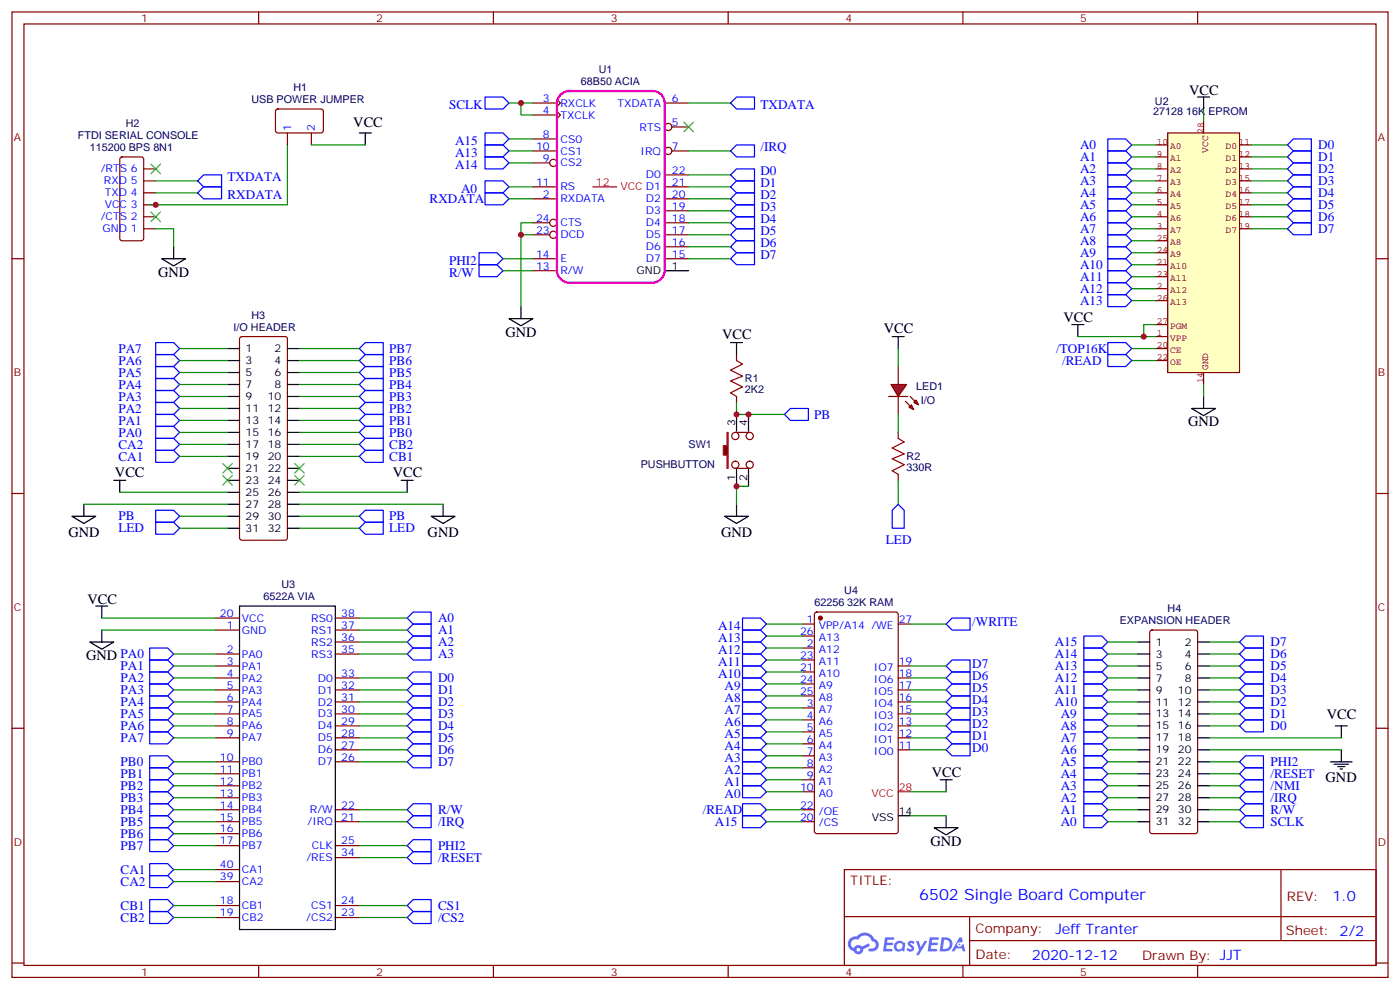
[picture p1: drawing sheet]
<svg xmlns="http://www.w3.org/2000/svg" width="412mm" height="292mm" viewBox="0 0 412 292" stroke-linecap="round" stroke-linejoin="round" font-family="sans-serif">
<g fill="none" stroke="#870000" stroke-width=".35">
<path d="M3.5 3.5h405.4v284.4h-405.4zM7.1 7.1h398.2v277.2h-398.2zM76.2 3.5v3.6M145.3 3.5v3.6M214.5 3.5v3.6M283.6 3.5v3.6M352.8 3.5v3.6M3.5 76.2h3.6M405.3 76.2h3.6M3.5 145.3h3.6M405.3 145.3h3.6M3.5 214.5h3.6"/>
<path d="M405.3 214.5h3.6M248.7 256.1h156.6v28.2h-156.6zM377.3 256.1v20.9M248.7 270h156.5M285.6 277h119.6M285.6 270v14.1M3.5 283.6h3.6M76.2 284.3v3.6M145.3 284.3v3.6M214.5 284.3v3.6M283.6 284.3v3.6M352.8 284.3v3.6"/>
<path d="M405.3 283.6h3.6"/>
</g>
<g fill="#5487ff">
<path d="M267.7 277.3a1.22 1.22 0 0 1 1.7 .3l-.4 .5a.47 .47 0 0 0-.3-.4 .47 .47 0 0 0-.5 .2l.1 .3a1.14 1.14 0 0 1 .8 1.7 1.14 1.14 0 0 1-1.9 0l-.2-.2 .5-.5 .7 .4a.29 .29 0 0 0 .3-.3 .29 .29 0 0 0-.2-.3 1.04 1.04 0 0 1-.6-1.7z"/>
<path d="M260.7 276h2.4l.3 .2-.2 .5-1.8 .1-.1 .8h1.5l.3 .4-.3 .4h-1.6l-.2 1.1h1.7l.2 .3-.2 .3-2.6 .1z"/>
<path d="M273.8 276h2.4l.3 .2-.1 .5-1.8 .1-.2 .8h1.6l.3 .4-.4 .4h-1.6l-.1 1.1h1.7l.2 .3-.2 .3-2.6 .1z"/>
<path d="M282.6 276.1h.7l.3 1.2-.6 .3a.69 .69 0 0 0-1 .3 .69 .69 0 0 0 .4 1 .69 .69 0 0 0 .9-.7l.5-.2 .6 2.2h-.8l-.2-.9h-1.8l-.5 .9h-.8z"/>
<path d="M269.8 277.1h.8l.6 1.8 1.1-1.8h.9l-2.6 4.2h-.8l.9-1.5z"/>
<path d="M277.4 276.1l-.6 4.1h1.3a2.11 2.11 0 0 0 2.5-2.1 2.11 2.11 0 0 0-2.5-2zM278.1 276.8a1.39 1.39 0 0 1 1.7 1.4 1.39 1.39 0 0 1-1.8 1.3h-.3z"/>
<path d="M263.7 277.7a1.54 1.54 0 0 0-.1 2.1 1.54 1.54 0 0 0 2.2 .2l.6 .2 .3-2.3-.2-.2-.4-.1a1.49 1.49 0 0 0-2.4 .1zM264 278.7a.94 .94 0 0 1 1.8 0 .94 .94 0 0 1-1.8 0z"/>
<path d="M250.4 276.4a2.18 2.18 0 0 0 1.1 3.7 1.44 1.44 0 0 0 1.6 1 1.44 1.44 0 0 0 1.2-1.5l2-1-.5-.8-1.9 1a1.47 1.47 0 0 0-2.4 .4 1.39 1.39 0 0 1-.7-1.9 1.39 1.39 0 0 1 2-.5 2.12 2.12 0 0 1 2.2-1.3 2.12 2.12 0 0 1 1.9 1.7 1.14 1.14 0 0 1 1.1 1.4 1.14 1.14 0 0 1-1.7 .8 .43 .43 0 0 0-.5 .3 .43 .43 0 0 0 .4 .5 1.98 1.98 0 0 0 2.5-1.2 1.98 1.98 0 0 0-1.2-2.5 3.1 3.1 0 0 0-5.3-.7l-.9 .1zM252.3 279.7a.55 .55 0 0 1 1.1 0 .55 .55 0 0 1-1.1 0z"/>
<circle cx="282.6" cy="278.1" r=".26"/>
</g>
<path d="M344 39.2h21.1v70.5h-21.1z" fill="#ffffc2" stroke="#850000" stroke-width=".35"/>
<g fill="none" stroke="#850000" stroke-width=".35">
<path d="M354.5 35.6v3.6M340.4 56.8h3.6M340.4 53.3h3.6M340.4 49.7h3.6M340.4 46.2h3.6M340.4 42.7h3.6M365.1 56.8h3.6M365.1 53.3h3.6M365.1 49.7h3.6M365.1 46.2h3.6M365.1 42.7h3.6M340.4 67.4h3.6"/>
<path d="M340.4 63.9h3.6M340.4 60.3h3.6M340.4 78h3.6M340.4 74.4h3.6M340.4 70.9h3.6M365.1 67.4h3.6M365.1 63.9h3.6M365.1 60.3h3.6M340.4 99.1h3.6M340.4 85h3.6M340.4 81.5h3.6M340.4 88.5h3.6"/>
<path d="M340.4 95.6h3.6M340.4 102.7h3.6M340.4 106.2h3.6M354.5 109.7v3.5"/>
</g>
<circle cx="241.7" cy="182" r=".53" fill="#870000" stroke="#870000" stroke-width=".35"/>
<g fill="none" stroke="#870000" stroke-width=".35">
<path d="M81.4 32.3l.4-.2 13 .1 .4 .6v5.9l-.7 .5-12.9-.1-.5-.6v-5.7zM84.7 39.2v3.5M91.7 39.2v3.5M157 30.3h7M157 33.9h7M164 29.3l1.1 1-1.1 1.1M164 32.8l1.1 1.1-1.1 1M195.8 30.3h7M197.9 37.4h4.9M35.5 46.4l.5-.2h5.6l.7 .4v23.6l-.4 .7h-5.9l-.7-.5v-23.5zM42.3 56.8h3.6M42.3 53.3h3.6"/>
<path d="M42.3 49.7h3.6M157 58.6h7M157 44.5h7M157 40.9h7M157 48h4.9M157 55h7M195.8 58.6h7M195.8 55h7M195.8 51.5h7M197.9 44.5h4.9M42.3 67.4h3.6M42.3 63.9h3.6"/>
<path d="M42.3 60.3h3.6M157 79.7h7M157 76.2h7M157 69.1h4.9M157 65.6h4.9M195.8 76.2h7M195.8 72.7h7M195.8 69.1h7M195.8 65.6h7M195.8 62.1h7M63.5 199.7h7.1M63.5 196.1h7.1"/>
<path d="M63.5 185.6h7.1M63.5 192.6h7.1M63.5 182h7.1M98.8 199.7h7M98.8 185.6h7M98.8 192.6h7M98.8 182h7M98.8 189.1h7M236.4 183.8h3.5M236.4 190.9h3.5M236.4 197.9h3.5M236.4 194.4h3.5"/>
<path d="M236.4 187.3h3.5M240.1 180.5l.5-.2h23.3l.6 .4 .1 64.1-.5 .7h-23.5l-.7-.4v-64.1zM264.6 183.8h3.5M264.6 199.7h3.5M264.6 196.1h3.5M63.5 217.3h7.1M63.5 213.8h7.1M63.5 210.3h7.1M63.5 206.7h7.1M63.5 203.2h7.1M98.8 217.3h7M98.8 213.8h7"/>
<path d="M98.8 210.3h7M98.8 206.7h7M98.8 203.2h7M236.4 208.5h3.5M236.4 212h3.5M236.4 215.5h3.5M236.4 219.1h3.5M236.4 201.4h3.5M236.4 205h3.5M264.6 217.3h3.5M264.6 213.8h3.5M264.6 210.3h3.5"/>
<path d="M264.6 206.7h3.5M264.6 203.2h3.5M63.5 238.5h7.1M63.5 224.4h7.1M63.5 227.9h7.1M63.5 231.4h7.1M63.5 234.9h7.1M98.8 220.8h7M98.8 238.5h7M98.8 224.4h7M236.4 222.6h3.5M236.4 226.1h3.5"/>
<path d="M236.4 229.7h3.5M236.4 233.2h3.5M236.4 238.5h3.5M264.6 220.8h3.5M63.5 242h7.1M63.5 245.5h7.1M63.5 249.1h7.1M63.5 259.6h7.1M63.5 256.1h7.1M98.8 242h7M98.8 249.1h7M98.8 252.6h7"/>
<path d="M236.4 242h3.5M63.5 266.7h7.1M63.5 270.2h7.1M98.8 266.7h7M98.8 270.2h7"/>
<circle cx="196.8" cy="37.4" r="1.06"/>
<circle cx="163" cy="48" r="1.06"/>
<circle cx="196.8" cy="44.4" r="1.06"/>
<circle cx="163" cy="69.1" r="1.06"/>
<circle cx="163" cy="65.6" r="1.06"/>
</g>
<path d="M105.8 39.2h3.6M107.6 39.2v3.5M47.6 76.2h7.1l-3.5 2.1zM51.2 72.7v3.5M195.8 79.7h7M149.9 93.8h7.1l-3.5 2.2zM153.5 90.3v3.5M70.6 178.5h28.2v95.3h-28.2zM264.6 240.2h3.5" fill="none" stroke="#000" stroke-width=".35"/>
<path d="M174.6 55h7.1M264.6 233.2h3.5" fill="none" stroke="#f00" stroke-width=".35"/>
<path d="M165.2 27.8a3.6 3.6 0 0 1 2.4-1h24.7a3.5 3.5 0 0 1 3.5 3.5v49.4a3.8 3.8 0 0 1-3.5 3.6h-24.7a3.8 3.8 0 0 1-3.6-3.6v-49.4a3.5 3.5 0 0 1 1.2-2.5z" fill="none" stroke="#f0f" stroke-width=".71"/>
<g fill="none" stroke="#008700" stroke-width=".35">
<path d="M149.9 30.3h7.1M153.5 30.3v3.6h3.5M202.8 30.3h12.4M45.9 53.3h12.3M45.9 56.8h12.3M84.7 42.7v17.6h-40.6M91.7 42.7h15.9M149.9 44.5h7.1M149.9 55h7.1M149.9 58.6h7.1M149.9 48h7.1M149.9 40.9h7.1"/>
<path d="M202.8 44.5h12.4M202.8 51.5h12.4M202.8 55h12.4M202.8 58.6h12.4M45.9 67.4h5.3v5.3M148.2 76.2h8.8M148.2 79.7h8.8M153.5 69.1h3.5M157 65.6h-3.5v24.7M202.8 62.1h12.4M202.8 65.6h12.4M202.8 69.1h12.4"/>
<path d="M202.8 72.7h12.4M202.8 76.2h12.4"/>
</g>
<path d="M201.4 36l2.9 2.8M204.3 36l-2.9 2.8M44.4 48.3l2.9 2.9M47.3 48.3l-2.9 2.9M44.4 62.4l2.9 2.9M47.3 62.4l-2.9 2.9" fill="none" stroke="#3c3" stroke-width=".35"/>
<g fill="none" stroke="#00f" stroke-width=".35">
<path d="M142.9 28.6h5.3l1.7 1.7-1.7 1.8h-5.3zM142.9 39.2h5.3l1.7 1.7-1.7 1.8h-5.3zM217 28.6h5.2v3.5h-5.2l-1.8-1.8zM58.2 53.3l1.8-1.8h5.3v3.5h-5.3zM58.2 56.8l1.8-1.8h5.3v3.6h-5.3zM142.9 42.7h5.3l1.7 1.8-1.7 1.7h-5.3zM142.9 46.2h5.3l1.7 1.8-1.7 1.7h-5.3zM142.9 53.3h5.3l1.7 1.7-1.7 1.8h-5.3zM142.9 56.8h5.3l1.7 1.8-1.7 1.7h-5.3zM215.2 44.5l1.8-1.8h5.2v3.5h-5.2zM215.2 51.5l1.8-1.8h5.2v3.6h-5.2zM215.2 55l1.8-1.7h5.2v3.5h-5.2z"/>
<path d="M215.2 58.6l1.8-1.8h5.2v3.5h-5.2zM141.1 74.4h5.3l1.8 1.8-1.8 1.8h-5.3zM141.1 78h5.3l1.8 1.7-1.8 1.8h-5.3zM215.2 62.1l1.8-1.8h5.2v3.6h-5.2zM215.2 65.6l1.8-1.7h5.2v3.5h-5.2zM215.2 69.1l1.8-1.7h5.2v3.5h-5.2zM215.2 72.7l1.8-1.8h5.2v3.5h-5.2zM215.2 76.2l1.8-1.8h5.2v3.6h-5.2z"/>
</g>
<g fill="#f00" stroke="#870000" stroke-width=".35">
<path d="M262.5 113.2h4.6l-2.5 3.6z"/>
<path d="M261.8 116.8h5.6z"/>
</g>
<g fill="#870000" stroke="#870000" stroke-width=".35">
<path d="M268.1 116.8l1.4 1.4z"/>
<path d="M266.7 118.2l1.4 1.4z"/>
</g>
<g fill="#f00" stroke="#870000" stroke-width=".35">
<path d="M269.2 118.5l.7-.7 .7 1.4z"/>
<path d="M267.8 119.9l.7-.7 .7 1.5z"/>
</g>
<path d="M70.8 99.3l.5-.2h12.7l.6 .5 .1 58.8-.3 .5-.4 .2h-12.7l-.5-.2-.2-.5v-58.6zM264.6 108v5.2M264.6 116.8v5.3M264.6 127.4v1.7M264.6 139.7v1.8M338.9 185.8l.5-.2h12.7l.6 .4 .1 58.8-.3 .5-.4 .2h-12.7l-.5-.2-.2-.5v-58.5z" fill="none" stroke="#870000" stroke-width=".35"/>
<g fill="none" stroke="#00f" stroke-width=".35">
<path d="M326.3 40.9h5.3l1.8 1.8-1.8 1.8h-5.3zM326.3 44.5h5.3l1.8 1.7-1.8 1.8h-5.3zM326.3 48h5.3l1.8 1.7-1.8 1.8h-5.3zM326.3 51.5h5.3l1.8 1.8-1.8 1.7h-5.3zM326.3 55h5.3l1.8 1.8-1.8 1.8h-5.3zM326.3 58.6h5.3l1.8 1.7-1.8 1.8h-5.3zM379.2 42.7l1.8-1.8h5.3v3.6h-5.3zM379.2 49.7l1.8-1.7h5.3v3.5h-5.3zM379.2 56.8l1.8-1.8h5.3v3.6h-5.3zM381 44.5h5.3v3.5h-5.3l-1.8-1.8zM381 51.5h5.3v3.5h-5.3l-1.8-1.7zM381 58.6h5.3v3.5h-5.3l-1.8-1.8z"/>
<path d="M326.3 62.1h5.3l1.8 1.8-1.8 1.7h-5.3zM326.3 65.6h5.3l1.8 1.8-1.8 1.7h-5.3zM326.3 69.1h5.3l1.8 1.8-1.8 1.8h-5.3zM326.3 72.7h5.3l1.8 1.7-1.8 1.8h-5.3zM326.3 76.2h5.3l1.8 1.8-1.8 1.7h-5.3zM326.3 79.7h5.3l1.8 1.8-1.8 1.8h-5.3zM379.2 63.9l1.8-1.8h5.3v3.5h-5.3zM381 65.6h5.3v3.5h-5.3l-1.8-1.7zM326.3 83.3h5.3l1.8 1.7-1.8 1.8h-5.3zM326.3 86.8h5.3l1.8 1.7-1.8 1.8h-5.3zM45.9 118.5h5.3l1.7 1.8-1.7 1.8h-5.3zM45.9 115h5.3l1.7 1.8-1.7 1.7h-5.3z"/>
<path d="M45.9 111.5h5.3l1.7 1.7-1.7 1.8h-5.3zM45.9 108h5.3l1.7 1.7-1.7 1.8h-5.3zM45.9 104.4h5.3l1.7 1.8-1.7 1.8h-5.3zM45.9 100.9h5.3l1.7 1.8-1.7 1.7h-5.3zM105.8 116.8l1.8-1.8h5.3v3.5h-5.3zM105.8 113.2l1.8-1.7h5.3v3.5h-5.3zM105.8 109.7l1.8-1.7h5.3v3.5h-5.3zM105.8 106.2l1.8-1.8h5.3v3.6h-5.3zM105.8 102.7l1.8-1.8h5.3v3.5h-5.3zM326.3 100.9h5.3l1.8 1.8-1.8 1.7h-5.3zM326.3 104.4h5.3l1.8 1.8-1.8 1.8h-5.3zM45.9 125.6h5.3l1.7 1.8-1.7 1.7h-5.3z"/>
<path d="M45.9 122.1h5.3l1.7 1.7-1.7 1.8h-5.3zM45.9 129.1h5.3l1.7 1.8-1.7 1.7h-5.3zM45.9 132.6h5.3l1.7 1.8-1.7 1.8h-5.3zM105.8 127.4l1.8-1.8h5.3v3.5h-5.3zM105.8 123.8l1.8-1.7h5.3v3.5h-5.3zM105.8 120.3l1.8-1.8h5.3v3.6h-5.3zM105.8 130.9l1.8-1.8h5.3v3.5h-5.3zM105.8 134.4l1.8-1.8h5.3v3.6h-5.3zM45.9 153.8h5.3l1.7 1.8-1.7 1.7h-5.3zM45.9 150.3h5.3l1.7 1.7-1.7 1.8h-5.3zM105.8 152l1.8-1.7h5.3v3.5h-5.3zM107.6 153.8h5.3v3.5h-5.3l-1.8-1.7z"/>
<path d="M264.6 148.5l1.7 1.8v5.3h-3.5v-5.3zM44.1 190.9h5.3l1.8 1.7-1.8 1.8h-5.3zM44.1 194.4h5.3l1.8 1.7-1.8 1.8h-5.3zM44.1 197.9h5.3l1.8 1.8-1.8 1.7h-5.3zM119.9 182l1.8-1.7h5.3v3.5h-5.3zM119.9 189.1l1.8-1.8h5.3v3.6h-5.3zM119.9 199.7l1.8-1.8h5.3v3.5h-5.3zM121.7 183.8h5.3v3.5h-5.3l-1.8-1.7zM121.7 190.9h5.3v3.5h-5.3l-1.8-1.8zM218.7 182h5.3l1.8 1.8-1.8 1.8h-5.3zM218.7 199.7h5.3l1.8 1.7-1.8 1.8h-5.3zM218.7 196.1h5.3l1.8 1.8-1.8 1.8h-5.3z"/>
<path d="M218.7 192.6h5.3l1.8 1.8-1.8 1.7h-5.3zM218.7 189.1h5.3l1.8 1.8-1.8 1.7h-5.3zM218.7 185.6h5.3l1.8 1.7-1.8 1.8h-5.3zM278.7 199.7l1.8-1.8h5.3v3.5h-5.3zM278.7 196.1l1.8-1.7h5.3v3.5h-5.3zM278.7 183.8l1.8-1.8h5.3v3.6h-5.3zM319.3 187.3h5.3l1.7 1.8-1.7 1.8h-5.3zM319.3 197.9h5.3l1.7 1.8-1.7 1.7h-5.3zM319.3 194.4h5.3l1.7 1.7-1.7 1.8h-5.3zM319.3 190.9h5.3l1.7 1.7-1.7 1.8h-5.3zM365.1 199.7l1.8-1.8h5.3v3.5h-5.3zM365.1 196.1l1.8-1.7h5.3v3.5h-5.3z"/>
<path d="M365.1 192.6l1.8-1.7h5.3v3.5h-5.3zM365.1 189.1l1.8-1.8h5.3v3.6h-5.3zM44.1 201.4h5.3l1.8 1.8-1.8 1.8h-5.3zM44.1 205h5.3l1.8 1.7-1.8 1.8h-5.3zM44.1 208.5h5.3l1.8 1.8-1.8 1.7h-5.3zM44.1 212h5.3l1.8 1.8-1.8 1.7h-5.3zM44.1 215.5h5.3l1.8 1.8-1.8 1.8h-5.3zM119.9 203.2l1.8-1.8h5.3v3.6h-5.3zM119.9 206.7l1.8-1.7h5.3v3.5h-5.3zM119.9 210.3l1.8-1.8h5.3v3.5h-5.3zM119.9 213.8l1.8-1.8h5.3v3.5h-5.3zM121.7 215.5h5.3v3.6h-5.3l-1.8-1.8z"/>
<path d="M218.7 217.3h5.3l1.8 1.8-1.8 1.7h-5.3zM218.7 213.8h5.3l1.8 1.7-1.8 1.8h-5.3zM218.7 210.3h5.3l1.8 1.7-1.8 1.8h-5.3zM218.7 206.7h5.3l1.8 1.8-1.8 1.8h-5.3zM218.7 203.2h5.3l1.8 1.8-1.8 1.7h-5.3zM278.7 217.3l1.8-1.8h5.3v3.6h-5.3zM278.7 213.8l1.8-1.8h5.3v3.5h-5.3zM278.7 210.3l1.8-1.8h5.3v3.5h-5.3zM278.7 206.7l1.8-1.7h5.3v3.5h-5.3zM278.7 203.2l1.8-1.8h5.3v3.6h-5.3zM319.3 219.1h5.3l1.7 1.7-1.7 1.8h-5.3zM319.3 215.5h5.3l1.7 1.8-1.7 1.8h-5.3z"/>
<path d="M319.3 212h5.3l1.7 1.8-1.7 1.7h-5.3zM319.3 208.5h5.3l1.7 1.8-1.7 1.7h-5.3zM319.3 205h5.3l1.7 1.7-1.7 1.8h-5.3zM319.3 201.4h5.3l1.7 1.8-1.7 1.8h-5.3zM365.1 213.8l1.8-1.8h5.3v3.5h-5.3zM365.1 210.3l1.8-1.8h5.3v3.5h-5.3zM365.1 206.7l1.8-1.7h5.3v3.5h-5.3zM365.1 203.2l1.8-1.8h5.3v3.6h-5.3zM44.1 222.6h5.3l1.8 1.8-1.8 1.7h-5.3zM44.1 226.1h5.3l1.8 1.8-1.8 1.8h-5.3zM44.1 229.7h5.3l1.8 1.7-1.8 1.8h-5.3zM44.1 233.2h5.3l1.8 1.7-1.8 1.8h-5.3z"/>
<path d="M44.1 236.7h5.3l1.8 1.8-1.8 1.7h-5.3zM119.9 220.8l1.8-1.7h5.3v3.5h-5.3zM119.9 238.5l1.8-1.8h5.3v3.5h-5.3zM121.7 222.6h5.3v3.5h-5.3l-1.8-1.7zM218.7 231.4h5.3l1.8 1.8-1.8 1.7h-5.3zM218.7 227.9h5.3l1.8 1.8-1.8 1.7h-5.3zM218.7 224.4h5.3l1.8 1.7-1.8 1.8h-5.3zM218.7 220.8h5.3l1.8 1.8-1.8 1.8h-5.3zM218.7 236.7h5.3l1.8 1.8-1.8 1.7h-5.3zM278.7 220.8l1.8-1.7h5.3v3.5h-5.3zM319.3 236.7h5.3l1.7 1.8-1.7 1.7h-5.3zM319.3 233.2h5.3l1.7 1.7-1.7 1.8h-5.3z"/>
<path d="M319.3 229.7h5.3l1.7 1.7-1.7 1.8h-5.3zM319.3 226.1h5.3l1.7 1.8-1.7 1.8h-5.3zM319.3 222.6h5.3l1.7 1.8-1.7 1.7h-5.3zM365.1 238.5l1.8-1.8h5.3v3.5h-5.3zM365.1 234.9l1.8-1.7h5.3v3.5h-5.3zM365.1 231.4l1.8-1.7h5.3v3.5h-5.3zM365.1 227.9l1.8-1.8h5.3v3.6h-5.3zM365.1 224.4l1.8-1.8h5.3v3.5h-5.3zM44.1 240.2h5.3l1.8 1.8-1.8 1.8h-5.3zM44.1 243.8h5.3l1.8 1.7-1.8 1.8h-5.3zM44.1 247.3h5.3l1.8 1.8-1.8 1.7h-5.3zM44.1 254.4h5.3l1.8 1.7-1.8 1.8h-5.3z"/>
<path d="M44.1 257.9h5.3l1.8 1.7-1.8 1.8h-5.3zM119.9 242l1.8-1.8h5.3v3.6h-5.3zM119.9 249.1l1.8-1.8h5.3v3.5h-5.3zM119.9 252.6l1.8-1.8h5.3v3.6h-5.3zM218.7 240.2h5.3l1.8 1.8-1.8 1.8h-5.3zM319.3 240.2h5.3l1.7 1.8-1.7 1.8h-5.3zM365.1 242l1.8-1.8h5.3v3.6h-5.3zM44.1 264.9h5.3l1.8 1.8-1.8 1.8h-5.3zM44.1 268.5h5.3l1.8 1.7-1.8 1.8h-5.3zM119.9 266.7l1.8-1.8h5.3v3.6h-5.3zM119.9 270.2l1.8-1.7h5.3v3.5h-5.3z"/>
</g>
<g fill="none" stroke="#008700" stroke-width=".35">
<path d="M354.5 32.1v3.5M333.4 42.7h7M333.4 46.2h7M333.4 49.7h7M333.4 53.3h7M333.4 56.8h7M368.7 42.7h10.5M368.7 46.2h10.5M368.7 49.7h10.5M368.7 53.3h10.5M368.7 56.8h10.5M333.4 60.3h7"/>
<path d="M333.4 63.9h7M333.4 67.4h7M333.4 70.9h7M333.4 74.4h7M333.4 78h7M368.7 60.3h10.5M368.7 63.9h10.5M368.7 67.4h10.5M317.5 99.1h22.9M333.4 81.5h7M333.4 85h7M333.4 88.5h7"/>
<path d="M340.4 95.6h-3.5v3.5M52.9 102.7h14.1M52.9 106.2h14.1M52.9 109.7h14.1M52.9 113.2h14.1M52.9 116.8h14.1M88.2 102.7h17.6M88.2 106.2h17.6M88.2 109.7h17.6M88.2 113.2h17.6M88.2 116.8h17.6M264.6 102.7v5.3"/>
<path d="M333.4 102.7h7M333.4 106.2h7M354.5 113.2v3.6M52.9 120.3h14.1M52.9 123.8h14.1M52.9 127.4h14.1M52.9 130.9h14.1M52.9 134.4h14.1M88.2 120.3h17.6M88.2 123.8h17.6M88.2 127.4h17.6M88.2 130.9h17.6"/>
<path d="M88.2 134.4h17.6M264.6 122.1v5.3M24.7 148.5h42.3M35.3 145h31.7M52.9 152h14.1M52.9 155.6h14.1M88.2 152h17.6M88.2 155.6h17.6M88.2 145h31.7M88.2 148.5h42.3M264.6 141.5v7M30 182h33.5"/>
<path d="M30 185.6h33.5M51.2 196.1h12.3M51.2 199.7h12.3M51.2 192.6h12.3M105.8 199.7h14.1M105.8 182h14.1M105.8 185.6h14.1M105.8 189.1h14.1M105.8 192.6h14.1M225.8 183.8h10.6M225.8 187.3h10.6M225.8 190.9h10.6"/>
<path d="M225.8 194.4h10.6M225.8 197.9h10.6M268.1 183.8h10.6M268.1 196.1h10.6M268.1 199.7h10.6M326.3 196.1h8.8M326.3 199.7h8.8M326.3 189.1h8.8M326.3 192.6h8.8M356.3 196.1h8.8M356.3 199.7h8.8M356.3 189.1h8.8"/>
<path d="M356.3 192.6h8.8M51.2 203.2h12.3M51.2 206.7h12.3M51.2 210.3h12.3M51.2 213.8h12.3M51.2 217.3h12.3M105.8 203.2h14.1M105.8 206.7h14.1M105.8 210.3h14.1M105.8 213.8h14.1M105.8 217.3h14.1M225.8 201.4h10.6"/>
<path d="M225.8 205h10.6M225.8 208.5h10.6M225.8 212h10.6M225.8 215.5h10.6M225.8 219.1h10.6M268.1 203.2h10.6M268.1 206.7h10.6M268.1 210.3h10.6M268.1 213.8h10.6M268.1 217.3h10.6M326.3 203.2h8.8M326.3 206.7h8.8"/>
<path d="M326.3 210.3h8.8M326.3 213.8h8.8M326.3 217.3h8.8M356.3 203.2h8.8M356.3 206.7h8.8M356.3 210.3h8.8M356.3 213.8h8.8M356.3 217.3h38.8M51.2 238.5h12.3M51.2 224.4h12.3M51.2 227.9h12.3M51.2 231.4h12.3"/>
<path d="M51.2 234.9h12.3M105.8 220.8h14.1M105.8 238.5h14.1M105.8 224.4h14.1M225.8 222.6h10.6M225.8 226.1h10.6M225.8 229.7h10.6M225.8 233.2h10.6M225.8 238.5h10.6M268.1 233.2h10.6M268.1 220.8h10.6M326.3 220.8h8.8"/>
<path d="M326.3 238.5h8.8M326.3 224.4h8.8M326.3 227.9h8.8M326.3 231.4h8.8M326.3 234.9h8.8M356.3 220.8h38.8M356.3 238.5h8.8M356.3 224.4h8.8M356.3 227.9h8.8M356.3 231.4h8.8M356.3 234.9h8.8M51.2 242h12.3"/>
<path d="M51.2 249.1h12.3M51.2 245.5h12.3M51.2 256.1h12.3M51.2 259.6h12.3M105.8 242h14.1M105.8 249.1h14.1M105.8 252.6h14.1M225.8 242h10.6M268.1 240.2h10.6M326.3 242h8.8M356.3 242h8.8M51.2 266.7h12.3"/>
<path d="M51.2 270.2h12.3M105.8 266.7h14.1M105.8 270.2h14.1"/>
</g>
<g fill="none" stroke="#000" stroke-width=".35">
<path d="M352.8 28.6h3.5M354.5 28.6v3.5M262.8 99.1h3.5M264.6 99.1v3.6M315.7 95.6h3.6M317.5 95.6v3.5M67 102.7h3.6M67 106.2h3.6M67 109.7h3.6M67 113.2h3.6M67 116.8h3.6M84.7 102.7h3.5"/>
<path d="M84.7 106.2h3.5M84.7 109.7h3.5M84.7 113.2h3.5M84.7 116.8h3.5M354.5 116.8v3.5M67 120.3h3.6M67 123.8h3.6M67 127.4h3.6M67 130.9h3.6M67 134.4h3.6M67 137.9h3.6M84.7 120.3h3.5"/>
<path d="M84.7 123.8h3.5M84.7 127.4h3.5M84.7 130.9h3.5M84.7 134.4h3.5M84.7 137.9h3.5M217 139.7v3.5M220.5 139.7v3.5M351 120.3h7.1l-3.6 2.1zM21.2 152h7l-3.5 2.2zM24.7 148.5v3.5M33.5 141.5h3.5M35.3 141.5v3.5"/>
<path d="M67 141.5h3.6M67 145h3.6M67 148.5h3.6M67 152h3.6M67 155.6h3.6M84.7 141.5h3.5M84.7 145h3.5M84.7 148.5h3.5M84.7 152h3.5M84.7 155.6h3.5M118.2 141.5h3.5M119.9 141.5v3.5"/>
<path d="M127 152h7.1l-3.6 2.2zM130.5 148.5v3.5M28.2 178.5h3.5M30 178.5v3.5M26.5 189.1h7l-3.5 2.1zM30 185.6v3.5M335.1 189.1h3.6M335.1 192.6h3.6M335.1 196.1h3.6M335.1 199.7h3.6M352.8 189.1h3.5M352.8 192.6h3.5"/>
<path d="M352.8 196.1h3.5M352.8 199.7h3.5M335.1 203.2h3.6M335.1 206.7h3.6M335.1 210.3h3.6M335.1 213.8h3.6M335.1 217.3h3.6M352.8 203.2h3.5M352.8 206.7h3.5M352.8 210.3h3.5M352.8 213.8h3.5M352.8 217.3h3.5"/>
<path d="M393.3 213.8h3.6M395.1 213.8v3.5M276.9 229.7h3.6M278.7 229.7v3.5M335.1 220.8h3.6M335.1 224.4h3.6M335.1 227.9h3.6M335.1 231.4h3.6M335.1 234.9h3.6M335.1 238.5h3.6M352.8 220.8h3.5M352.8 224.4h3.5"/>
<path d="M352.8 227.9h3.5M352.8 231.4h3.5M352.8 234.9h3.5M352.8 238.5h3.5M391.9 224.4h6.4M393 225.1h4.2M394.1 225.8h2.1M394.8 226.5h.7M395.1 220.8v3.6M275.2 243.8h7l-3.5 2.1zM278.7 240.2v3.6M335.1 242h3.6"/>
<path d="M352.8 242h3.5"/>
</g>
<path d="M65.6 136.5l2.8 2.8M68.4 136.5l-2.8 2.8M86.8 136.5l2.8 2.8M89.6 136.5l-2.8 2.8M65.6 140.1l2.8 2.8M68.4 140.1l-2.8 2.8M86.8 140.1l2.8 2.8M89.6 140.1l-2.8 2.8" fill="none" stroke="#3c3" stroke-width=".35"/>
<path d="M264.6 129.1l1.7 1.1-3.5 1.7 3.5 1.8-3.5 1.4 3.5 1.8-3.5 1.7 1.8 1.1" fill="none" stroke="#a10000" stroke-width=".35"/>
<path d="M214.1 127.4h.4v10.5h-.4v-3.8h-1v-2.9h1z" fill="#870000" stroke="#f00" stroke-width=".35"/>
<g fill="none" stroke="#870000" stroke-width=".35">
<path d="M217 104.4v1.8M217 116.8v1.7M216.6 137.9h4.2M216.6 127.4h4.2"/>
<circle cx="216.6" cy="136.9" r="1.06"/>
<circle cx="216.6" cy="128.4" r="1.06"/>
<circle cx="220.8" cy="136.9" r="1.06"/>
<circle cx="220.8" cy="128.4" r="1.06"/>
</g>
<path d="M215.2 100.9h3.5M217 100.9v3.5M217 122.1v4.9M217 138.3v1.4M220.5 122.1v4.9M220.5 138.3v1.4M213.4 152h7.1l-3.5 2.2zM217 148.5v3.5" fill="none" stroke="#000" stroke-width=".35"/>
<path d="M217 118.5v3.6h14.1M220.5 143.2h-3.5v5.3" fill="none" stroke="#008700" stroke-width=".35"/>
<path d="M217 106.2l1.7 1-3.5 1.8 3.5 1.8-3.5 1.4 3.5 1.7-3.5 1.8 1.8 1.1" fill="none" stroke="#a10000" stroke-width=".35"/>
<path d="M232.8 120.3h5.3v3.5h-5.3l-1.7-1.7z" fill="none" stroke="#00f" stroke-width=".35"/>
<g fill="#c00">
<circle cx="45.9" cy="60.3" r=".88"/>
<circle cx="153.5" cy="30.3" r=".88"/>
<circle cx="336.9" cy="99.1" r=".88"/>
<circle cx="217" cy="143.2" r=".88"/>
<circle cx="217" cy="122.1" r=".88"/>
<circle cx="220.5" cy="122.1" r=".88"/>
<circle cx="153.5" cy="69.1" r=".88"/>
</g>
<text font-size="4.6" fill="#00f" x="270.8" y="265.1">6502 Single Board Computer</text>
<g font-size="4.2">
<text x="350.3" y="27.9">VCC</text>
<text x="104.1" y="37.4">VCC</text>
<text x="46.6" y="81.5">GND</text>
<text x="313.3" y="94.9">VCC</text>
<text x="148.9" y="99.1">GND</text>
<text x="212.7" y="99.8">VCC</text>
<text x="260.3" y="98.1">VCC</text>
<text x="350" y="125.6">GND</text>
<text x="33.9" y="140.4">VCC</text>
<text x="115.7" y="140.4">VCC</text>
<text x="20.1" y="158">GND</text>
<text x="126" y="158">GND</text>
<text x="212.4" y="158">GND</text>
<text x="25.8" y="177.8">VCC</text>
<text x="25.4" y="194.4">GND PA0</text>
<text x="390.8" y="211.7">VCC</text>
<text x="274.5" y="229">VCC</text>
<text x="390.5" y="230.5">GND</text>
<text x="274.1" y="249.1">GND</text>
</g>
<g font-size="4.2" fill="#00f">
<text x="392.5" y="265.4">1.0</text>
<text x="310.9" y="274.9">Jeff Tranter</text>
<text x="304" y="282.7">2020-12-12</text>
</g>
<g font-size="3.9" fill="#00f">
<text x="132.3" y="32.1">SCLK</text>
<text x="224" y="32.1">TXDATA</text>
<text x="134.1" y="42.7">A15</text>
<text x="134.1" y="46.2">A13</text>
<text x="224" y="44.5">/IRQ</text>
<text x="318.2" y="43.9">A0</text>
<text x="318.2" y="47.4">A1</text>
<text x="388.3" y="43.9">D0</text>
<text x="388.3" y="47.4">D1</text>
<text x="67" y="53.3">TXDATA</text>
<text x="134.1" y="49.7">A14</text>
<text x="224" y="51.5">D0</text>
<text x="318.2" y="51">A2</text>
<text x="388.3" y="51">D2</text>
<text x="67" y="58.6">RXDATA</text>
<text x="126.6" y="59.8">RXDATA</text>
<text x="135.8" y="56.8">A0</text>
<text x="224" y="55">D1</text>
<text x="224" y="58.6">D2</text>
<text x="318.2" y="54.5">A3</text>
<text x="318.2" y="58">A4</text>
<text x="388.3" y="54.5">D3</text>
<text x="388.3" y="58">D4</text>
<text x="224" y="62.1">D3</text>
<text x="224" y="65.6">D4</text>
<text x="318.2" y="61.6">A5</text>
<text x="318.2" y="65.1">A6</text>
<text x="388.3" y="61.6">D5</text>
<text x="388.3" y="65.1">D6</text>
<text x="224" y="69.1">D5</text>
<text x="318.2" y="68.6">A7</text>
<text x="388.3" y="68.6">D7</text>
<text x="132.3" y="78">PHI2</text>
<text x="224" y="72.7">D6</text>
<text x="224" y="76.2">D7</text>
<text x="318.2" y="72.1">A8</text>
<text x="318.2" y="75.7">A9</text>
<text x="132.3" y="81.5">R/W</text>
<text x="318.2" y="79.2">A10</text>
<text x="318.2" y="82.7">A11</text>
<text x="318.2" y="86.3">A12</text>
<text x="318.2" y="89.8">A13</text>
<text x="34.9" y="107.4">PA6</text>
<text x="34.9" y="103.9">PA7</text>
<text x="114.7" y="107.4">PB6</text>
<text x="114.7" y="103.9">PB7</text>
<text x="311.1" y="103.9">/TOP16K</text>
<text x="312.9" y="107.4">/READ</text>
<text x="34.9" y="110.9">PA5</text>
<text x="114.7" y="110.9">PB5</text>
<text x="34.9" y="118">PA3</text>
<text x="34.9" y="114.5">PA4</text>
<text x="114.7" y="118">PB3</text>
<text x="114.7" y="114.5">PB4</text>
<text x="34.9" y="125.1">PA1</text>
<text x="34.9" y="121.5">PA2</text>
<text x="114.7" y="125.1">PB1</text>
<text x="114.7" y="121.5">PB2</text>
<text x="239.8" y="123.3">PB</text>
<text x="34.9" y="128.6">PA0</text>
<text x="114.7" y="128.6">PB0</text>
<text x="34.9" y="132.1">CA2</text>
<text x="34.9" y="135.6">CA1</text>
<text x="114.7" y="132.1">CB2</text>
<text x="114.7" y="135.6">CB1</text>
<text x="34.9" y="153.3">PB</text>
<text x="114.7" y="153.3">PB</text>
<text x="34.9" y="156.8">LED</text>
<text x="114.7" y="156.8">LED</text>
<text x="261" y="160.3">LED</text>
<text x="129" y="183.3">A0</text>
<text x="211.5" y="185.6">A14</text>
<text x="286.4" y="184.5">/WRITE</text>
<text x="129" y="186.8">A1</text>
<text x="129" y="190.3">A2</text>
<text x="211.5" y="189.1">A13</text>
<text x="310.7" y="190.3">A15</text>
<text x="374.3" y="190.4">D7</text>
<text x="35.5" y="197.4">PA1</text>
<text x="129" y="193.9">A3</text>
<text x="211.5" y="196.1">A11</text>
<text x="211.5" y="192.6">A12</text>
<text x="286.4" y="196.8">D7</text>
<text x="310.7" y="197.4">A13</text>
<text x="310.7" y="193.9">A14</text>
<text x="374.3" y="197.4">D5</text>
<text x="374.3" y="193.9">D6</text>
<text x="35.5" y="200.9">PA2</text>
<text x="129" y="200.9">D0</text>
<text x="211.5" y="199.7">A10</text>
<text x="213.5" y="203.2">A9</text>
<text x="286.4" y="203.9">D5</text>
<text x="286.4" y="200.4">D6</text>
<text x="310.7" y="200.9">A12</text>
<text x="374.3" y="201">D4</text>
<text x="35.5" y="204.4">PA3</text>
<text x="35.5" y="208">PA4</text>
<text x="129" y="204.4">D1</text>
<text x="129" y="208">D2</text>
<text x="213.5" y="206.7">A8</text>
<text x="286.4" y="207.4">D4</text>
<text x="310.7" y="208">A10</text>
<text x="310.7" y="204.4">A11</text>
<text x="374.3" y="208">D2</text>
<text x="374.3" y="204.5">D3</text>
<text x="35.5" y="211.5">PA5</text>
<text x="35.5" y="215">PA6</text>
<text x="129" y="211.5">D3</text>
<text x="129" y="215">D4</text>
<text x="213.5" y="213.8">A6</text>
<text x="213.5" y="210.3">A7</text>
<text x="286.4" y="214.5">D2</text>
<text x="286.4" y="211">D3</text>
<text x="312.5" y="215">A8</text>
<text x="312.5" y="211.5">A9</text>
<text x="374.3" y="215.1">D0</text>
<text x="374.3" y="211.6">D1</text>
<text x="35.5" y="218.5">PA7</text>
<text x="129" y="218.5">D5</text>
<text x="213.5" y="220.8">A4</text>
<text x="213.5" y="217.3">A5</text>
<text x="286.4" y="221.5">D0</text>
<text x="286.4" y="218">D1</text>
<text x="312.5" y="218.5">A7</text>
<text x="35.5" y="225.6">PB0</text>
<text x="129" y="222.1">D6</text>
<text x="129" y="225.6">D7</text>
<text x="213.5" y="227.9">A2</text>
<text x="213.5" y="224.4">A3</text>
<text x="312.5" y="225.6">A5</text>
<text x="312.5" y="222.1">A6</text>
<text x="374.3" y="225.7">PHI2</text>
<text x="35.5" y="229.1">PB1</text>
<text x="35.5" y="232.7">PB2</text>
<text x="213.5" y="231.4">A1</text>
<text x="312.5" y="232.7">A3</text>
<text x="312.5" y="229.1">A4</text>
<text x="374.3" y="232.7">/NMI</text>
<text x="374.3" y="229.2">/RESET</text>
<text x="35.5" y="236.2">PB3</text>
<text x="35.5" y="239.7">PB4</text>
<text x="129" y="239.7">R/W</text>
<text x="207" y="239.7">/READ</text>
<text x="213.5" y="234.9">A0</text>
<text x="312.5" y="239.7">A1</text>
<text x="312.5" y="236.2">A2</text>
<text x="374.3" y="239.8">R/W</text>
<text x="374.3" y="236.3">/IRQ</text>
<text x="35.5" y="243.2">PB5</text>
<text x="129" y="243.2">/IRQ</text>
<text x="210.6" y="243.2">A15</text>
<text x="312.5" y="243.2">A0</text>
<text x="374.3" y="243.3">SCLK</text>
<text x="35.5" y="246.8">PB6</text>
<text x="35.5" y="250.3">PB7</text>
<text x="129" y="250.3">PHI2</text>
<text x="35.5" y="257.4">CA1</text>
<text x="129" y="253.8">/RESET</text>
<text x="35.5" y="260.9">CA2</text>
<text x="35.5" y="267.9">CB1</text>
<text x="129" y="267.9">CS1</text>
<text x="35.5" y="271.5">CB2</text>
<text x="129" y="271.5">/CS2</text>
</g>
<g font-size="3.9" fill="#800">
<text x="250.5" y="260.7">TITLE:</text>
<text x="379.1" y="265.4">REV:</text>
<text x="287.4" y="274.9">Company:</text>
<text x="378.7" y="275.5">Sheet: 2/2</text>
<text x="287.4" y="282.6">Date:</text>
<text x="336.4" y="282.7">Drawn By: JJT</text>
</g>
<g font-size="3.2" fill="#800">
<text x="41.6" y="6.5">1</text>
<text x="110.8" y="6.5">2</text>
<text x="179.9" y="6.5">3</text>
<text x="249.1" y="6.5">4</text>
<text x="318.2" y="6.5">5</text>
<text x="4.1" y="41.6">A</text>
<text x="405.9" y="41.6">A</text>
<text x="4.1" y="110.8">B</text>
<text x="405.9" y="110.8">B</text>
<text x="4.1" y="179.9">C</text>
<text x="405.9" y="179.9">C</text>
<text x="4.1" y="249.1">D</text>
<text x="405.9" y="249.1">D</text>
<text x="41.6" y="287.3">1</text>
<text x="110.8" y="287.3">2</text>
<text x="179.9" y="287.3">3</text>
<text x="249.1" y="287.3">4</text>
<text x="318.2" y="287.3">5</text>
</g>
<g font-size="3.2" fill="#000080">
<text x="176.4" y="21.5">U1</text>
<text x="86.4" y="26.8">H1</text>
<text x="171.1" y="25">68B50 ACIA</text>
<text x="74.1" y="30.3">USB POWER JUMPER</text>
<text x="339.7" y="33.9">27128 16K EPROM</text>
<text x="340.2" y="30.9">U2</text>
<text x="22.9" y="40.9">FTDI SERIAL CONSOLE</text>
<text x="37" y="37.4">H2</text>
<text x="26.5" y="44.5">115200 BPS 8N1</text>
<text x="74.1" y="93.8">H3</text>
<text x="68.8" y="97.4">I/O HEADER</text>
<text x="219.4" y="112.6">R1</text>
<text x="219.4" y="115.8">2K2</text>
<text x="269.9" y="115">LED1</text>
<text x="271.3" y="119.1">I/O</text>
<text x="188.7" y="137.9">PUSHBUTTON</text>
<text x="202.8" y="132">SW1</text>
<text x="267.1" y="135.6">R2</text>
<text x="267.1" y="138.7">330R</text>
<text x="82.9" y="173.2">U3</text>
<text x="77.6" y="176.7">6522A VIA</text>
<text x="239.9" y="178.5">62256 32K RAM</text>
<text x="248.7" y="175">U4</text>
<text x="329.8" y="183.8">EXPANSION HEADER</text>
<text x="344" y="180.3">H4</text>
</g>
<g font-size="3.2" fill="#00f">
<text x="159.9" y="30">3</text>
<text x="197.9" y="30">6</text>
<text x="159.9" y="33.5">4</text>
<text x="165.1" y="31.4">RXCLK</text>
<text x="165.1" y="34.9">TXCLK</text>
<text x="181.9" y="31.4">TXDATA</text>
<text x="85.7" y="38.5" transform="rotate(-90 85.7 38.5)">1</text>
<text x="92.8" y="38.5" transform="rotate(-90 92.8 38.5)">2</text>
<text x="159.9" y="40.6">8</text>
<text x="165.1" y="42">CS0</text>
<text x="188.4" y="38.5">RTS</text>
<text x="197.9" y="37">5</text>
<text x="157.9" y="44.1">10</text>
<text x="159.9" y="47.6">9</text>
<text x="165.1" y="45.5">CS1</text>
<text x="188.7" y="45.5">IRQ</text>
<text x="197.9" y="44.1">7</text>
<text x="29.7" y="50.8">/RTS 6</text>
<text x="165.1" y="49">CS2</text>
<text x="190.3" y="52.6">D0</text>
<text x="197.9" y="51.2">22</text>
<text x="30.6" y="54.3">RXD 5</text>
<text x="30.9" y="57.9">TXD 4</text>
<text x="157.9" y="54.7">11</text>
<text x="159.9" y="58.2">2</text>
<text x="165.1" y="59.6">RXDATA</text>
<text x="165.1" y="56.1">RS</text>
<text x="190.3" y="59.6">D2</text>
<text x="197.9" y="58.2">20</text>
<text x="197.9" y="54.7">21</text>
<text x="29.7" y="64.9">/CTS 2</text>
<text x="30.8" y="61.4">VCC 3</text>
<text x="157.9" y="65.3">24</text>
<text x="190.3" y="63.1">D3</text>
<text x="197.9" y="65.3">18</text>
<text x="197.9" y="61.7">19</text>
<text x="30.2" y="68.4">GND 1</text>
<text x="157.9" y="68.8">23</text>
<text x="165.1" y="70.2">DCD</text>
<text x="165.1" y="66.7">CTS</text>
<text x="190.3" y="70.2">D5</text>
<text x="190.3" y="66.7">D4</text>
<text x="197.9" y="68.8">17</text>
<text x="157.9" y="75.8">14</text>
<text x="165.1" y="77.3">E</text>
<text x="190.3" y="77.3">D7</text>
<text x="190.3" y="73.7">D6</text>
<text x="197.9" y="75.8">15</text>
<text x="197.9" y="72.3">16</text>
<text x="157.9" y="79.4">13</text>
<text x="165.1" y="80.8">R/W</text>
<text x="64.8" y="181.7">20</text>
<text x="66.8" y="185.2">1</text>
<text x="71.3" y="183.1">VCC</text>
<text x="91.7" y="183.1">RS0</text>
<text x="100.5" y="185.2">37</text>
<text x="100.5" y="181.7">38</text>
<text x="237.7" y="183.4">1</text>
<text x="241.2" y="185.2">VPP/A14 /WE</text>
<text x="264.8" y="183.4">27</text>
<text x="71.3" y="186.6">GND</text>
<text x="91.7" y="190.1">RS2</text>
<text x="91.7" y="186.6">RS1</text>
<text x="100.5" y="188.7">36</text>
<text x="235.7" y="187">26</text>
<text x="237.7" y="190.5">2</text>
<text x="241.2" y="188.7">A13</text>
<text x="66.8" y="192.3">2</text>
<text x="66.8" y="195.8">3</text>
<text x="71.3" y="193.7">PA0</text>
<text x="71.3" y="197.2">PA1</text>
<text x="91.7" y="193.7">RS3</text>
<text x="100.5" y="192.3">35</text>
<text x="235.7" y="197.6">21</text>
<text x="235.7" y="194">23</text>
<text x="241.2" y="192.3">A12</text>
<text x="241.2" y="195.8">A11</text>
<text x="257.4" y="197.6">IO7</text>
<text x="264.8" y="195.8">19</text>
<text x="66.8" y="199.3">4</text>
<text x="66.8" y="202.8">5</text>
<text x="71.3" y="200.7">PA2</text>
<text x="93.6" y="200.7">D0</text>
<text x="100.5" y="202.8">32</text>
<text x="100.5" y="199.3">33</text>
<text x="235.7" y="201.1">24</text>
<text x="241.2" y="199.3">A10</text>
<text x="241.2" y="202.8">A9</text>
<text x="257.4" y="201.1">IO6</text>
<text x="264.8" y="202.8">17</text>
<text x="264.8" y="199.3">18</text>
<text x="66.8" y="206.4">6</text>
<text x="66.8" y="209.9">7</text>
<text x="71.3" y="204.3">PA3</text>
<text x="71.3" y="207.8">PA4</text>
<text x="93.6" y="207.8">D2</text>
<text x="93.6" y="204.3">D1</text>
<text x="100.5" y="209.9">30</text>
<text x="100.5" y="206.4">31</text>
<text x="235.7" y="204.6">25</text>
<text x="237.7" y="208.1">3</text>
<text x="241.2" y="209.9">A7</text>
<text x="241.2" y="206.4">A8</text>
<text x="257.4" y="208.1">IO4</text>
<text x="257.4" y="204.6">IO5</text>
<text x="264.8" y="209.9">15</text>
<text x="264.8" y="206.4">16</text>
<text x="66.8" y="213.4">8</text>
<text x="71.3" y="211.3">PA5</text>
<text x="71.3" y="214.8">PA6</text>
<text x="93.6" y="214.8">D4</text>
<text x="93.6" y="211.3">D3</text>
<text x="100.5" y="213.4">29</text>
<text x="237.7" y="211.7">4</text>
<text x="237.7" y="215.2">5</text>
<text x="241.2" y="213.4">A6</text>
<text x="257.4" y="215.2">IO2</text>
<text x="257.4" y="211.7">IO3</text>
<text x="264.8" y="213.4">13</text>
<text x="66.8" y="217">9</text>
<text x="71.3" y="218.4">PA7</text>
<text x="93.6" y="221.9">D6</text>
<text x="93.6" y="218.4">D5</text>
<text x="100.5" y="220.5">27</text>
<text x="100.5" y="217">28</text>
<text x="237.7" y="218.7">6</text>
<text x="241.2" y="217">A5</text>
<text x="241.2" y="220.5">A4</text>
<text x="257.4" y="218.7">IO1</text>
<text x="264.8" y="220.5">11</text>
<text x="264.8" y="217">12</text>
<text x="64.8" y="224">10</text>
<text x="64.8" y="227.5">11</text>
<text x="71.3" y="225.4">PB0</text>
<text x="93.6" y="225.4">D7</text>
<text x="100.5" y="224">26</text>
<text x="237.7" y="222.2">7</text>
<text x="237.7" y="225.8">8</text>
<text x="241.2" y="224">A3</text>
<text x="241.2" y="227.5">A2</text>
<text x="257.4" y="222.2">IO0</text>
<text x="64.8" y="231.1">12</text>
<text x="71.3" y="229">PB1</text>
<text x="71.3" y="232.5">PB2</text>
<text x="235.7" y="232.8">10</text>
<text x="237.7" y="229.3">9</text>
<text x="241.2" y="231.1">A1</text>
<text x="64.8" y="234.6">13</text>
<text x="64.8" y="238.1">14</text>
<text x="71.3" y="236">PB3</text>
<text x="71.3" y="239.5">PB4</text>
<text x="91.3" y="239.5">R/W</text>
<text x="100.5" y="238.1">22</text>
<text x="235.7" y="238.1">22</text>
<text x="241.2" y="234.6">A0</text>
<text x="241.2" y="239.9">/OE</text>
<text x="64.8" y="241.7">15</text>
<text x="64.8" y="245.2">16</text>
<text x="71.3" y="243.1">PB5</text>
<text x="90.6" y="243.1">/IRQ</text>
<text x="100.5" y="241.7">21</text>
<text x="235.7" y="241.7">20</text>
<text x="241.2" y="243.4">/CS</text>
<text x="64.8" y="248.7">17</text>
<text x="71.3" y="246.6">PB6</text>
<text x="71.3" y="250.1">PB7</text>
<text x="91.9" y="250.1">CLK</text>
<text x="100.5" y="248.7">25</text>
<text x="64.8" y="255.8">40</text>
<text x="71.3" y="257.2">CA1</text>
<text x="90.2" y="253.6">/RES</text>
<text x="100.5" y="252.2">34</text>
<text x="64.8" y="259.3">39</text>
<text x="71.3" y="260.7">CA2</text>
<text x="64.8" y="266.3">18</text>
<text x="64.8" y="269.9">19</text>
<text x="71.3" y="267.8">CB1</text>
<text x="91.7" y="267.8">CS1</text>
<text x="100.5" y="269.9">23</text>
<text x="100.5" y="266.3">24</text>
<text x="71.3" y="271.3">CB2</text>
<text x="90.2" y="271.3">/CS2</text>
</g>
<g font-size="3.2" fill="#f00">
<text x="175.5" y="54.7">12</text>
<text x="182.7" y="56.1">VCC D1</text>
<text x="264.8" y="232.8">28</text>
<text x="256.7" y="234.6">VCC</text>
</g>
<g font-size="3.2">
<text x="187.5" y="80.8">GND</text>
<text x="197.9" y="79.4">1</text>
<text x="72.3" y="103.7">1</text>
<text x="72.3" y="107.2">3</text>
<text x="80.9" y="103.7">2</text>
<text x="80.9" y="107.2">4</text>
<text x="72.3" y="110.8">5</text>
<text x="80.9" y="110.8">6</text>
<text x="72.3" y="114.3">7</text>
<text x="72.3" y="117.8">9</text>
<text x="78.9" y="117.8">10</text>
<text x="80.9" y="114.3">8</text>
<text x="72.3" y="121.4">11</text>
<text x="72.3" y="124.9">13</text>
<text x="78.9" y="121.4">12</text>
<text x="78.9" y="124.9">14</text>
<text x="216.6" y="125.6" transform="rotate(-90 216.6 125.6)">3</text>
<text x="220.1" y="125.6" transform="rotate(-90 220.1 125.6)">4</text>
<text x="72.3" y="128.4">15</text>
<text x="72.3" y="131.9">17</text>
<text x="78.9" y="128.4">16</text>
<text x="78.9" y="131.9">18</text>
<text x="72.3" y="135.5">19</text>
<text x="78.9" y="135.5">20</text>
<text x="72.3" y="139">21</text>
<text x="72.3" y="142.5">23</text>
<text x="78.9" y="139">22</text>
<text x="78.9" y="142.5">24</text>
<text x="216.6" y="141.7" transform="rotate(-90 216.6 141.7)">1</text>
<text x="220.1" y="141.7" transform="rotate(-90 220.1 141.7)">2</text>
<text x="72.3" y="146.1">25</text>
<text x="72.3" y="149.6">27</text>
<text x="78.9" y="146.1">26</text>
<text x="78.9" y="149.6">28</text>
<text x="72.3" y="153.1">29</text>
<text x="78.9" y="153.1">30</text>
<text x="72.3" y="156.6">31</text>
<text x="78.9" y="156.6">32</text>
<text x="340.4" y="190.1">1</text>
<text x="349" y="190.1">2</text>
<text x="340.4" y="193.7">3</text>
<text x="340.4" y="197.2">5</text>
<text x="349" y="193.7">4</text>
<text x="349" y="197.2">6</text>
<text x="340.4" y="200.7">7</text>
<text x="349" y="200.7">8</text>
<text x="340.4" y="204.3">9</text>
<text x="340.4" y="207.8">11</text>
<text x="347" y="204.3">10</text>
<text x="347" y="207.8">12</text>
<text x="340.4" y="211.3">13</text>
<text x="340.4" y="214.8">15</text>
<text x="347" y="211.3">14</text>
<text x="347" y="214.8">16</text>
<text x="340.4" y="218.4">17</text>
<text x="340.4" y="221.9">19</text>
<text x="347" y="218.4">18</text>
<text x="347" y="221.9">20</text>
<text x="340.4" y="225.4">21</text>
<text x="347" y="225.4">22</text>
<text x="340.4" y="229">23</text>
<text x="340.4" y="232.5">25</text>
<text x="347" y="229">24</text>
<text x="347" y="232.5">26</text>
<text x="264.8" y="239.9">14</text>
<text x="340.4" y="236">27</text>
<text x="340.4" y="239.5">29</text>
<text x="347" y="236">28</text>
<text x="347" y="239.5">30</text>
<text x="256.8" y="241.7">VSS</text>
<text x="340.4" y="243.1">31</text>
<text x="347" y="243.1">32</text>
</g>
<g font-size="2.8" fill="#840000">
<text x="354.5" y="39.4" transform="rotate(-90 354.5 39.4)">28</text>
<text x="340.8" y="46.2">9</text>
<text x="340.8" y="42.7">10</text>
<text x="344.7" y="47.5">A1</text>
<text x="344.7" y="44">A0</text>
<text x="355.9" y="44.9" transform="rotate(-90 355.9 44.9)">VCC</text>
<text x="361" y="44">D0</text>
<text x="361" y="47.5">D1</text>
<text x="364.9" y="42.7">11</text>
<text x="364.9" y="46.2">12</text>
<text x="340.8" y="53.2">7</text>
<text x="340.8" y="49.7">8</text>
<text x="344.7" y="51.1">A2</text>
<text x="361" y="51.1">D2</text>
<text x="364.9" y="49.7">13</text>
<text x="364.9" y="53.2">15</text>
<text x="340.8" y="56.8">6</text>
<text x="344.7" y="58.1">A4</text>
<text x="344.7" y="54.6">A3</text>
<text x="361" y="54.6">D3</text>
<text x="361" y="58.1">D4</text>
<text x="364.9" y="56.8">16</text>
<text x="340.8" y="63.8">4</text>
<text x="340.8" y="60.3">5</text>
<text x="344.7" y="65.2">A6</text>
<text x="344.7" y="61.6">A5</text>
<text x="361" y="61.6">D5</text>
<text x="361" y="65.2">D6</text>
<text x="364.9" y="60.3">17</text>
<text x="364.9" y="63.8">18</text>
<text x="340.8" y="67.3">3</text>
<text x="340.8" y="70.9">25</text>
<text x="344.7" y="68.7">A7</text>
<text x="361" y="68.7">D7</text>
<text x="364.9" y="67.3">19</text>
<text x="340.8" y="77.9">21</text>
<text x="340.8" y="74.4">24</text>
<text x="344.7" y="75.8">A9</text>
<text x="344.7" y="72.2">A8</text>
<text x="340.8" y="81.5">23</text>
<text x="344.7" y="79.3">A10</text>
<text x="344.7" y="82.8">A11</text>
<text x="340.8" y="85">2</text>
<text x="340.8" y="88.5">26</text>
<text x="344.7" y="86.3">A12</text>
<text x="344.7" y="89.9">A13</text>
<text x="340.8" y="95.6">27</text>
<text x="340.8" y="99.1">1</text>
<text x="344.7" y="100.5">VPP</text>
<text x="344.7" y="96.9">PGM</text>
<text x="340.8" y="102.6">20</text>
<text x="340.8" y="106.2">22</text>
<text x="344.7" y="104">CE</text>
<text x="344.7" y="107.5">OE</text>
<text x="354.5" y="112.9" transform="rotate(-90 354.5 112.9)">14</text>
<text x="355.9" y="109" transform="rotate(-90 355.9 109)">GND</text>
</g>
</svg>
